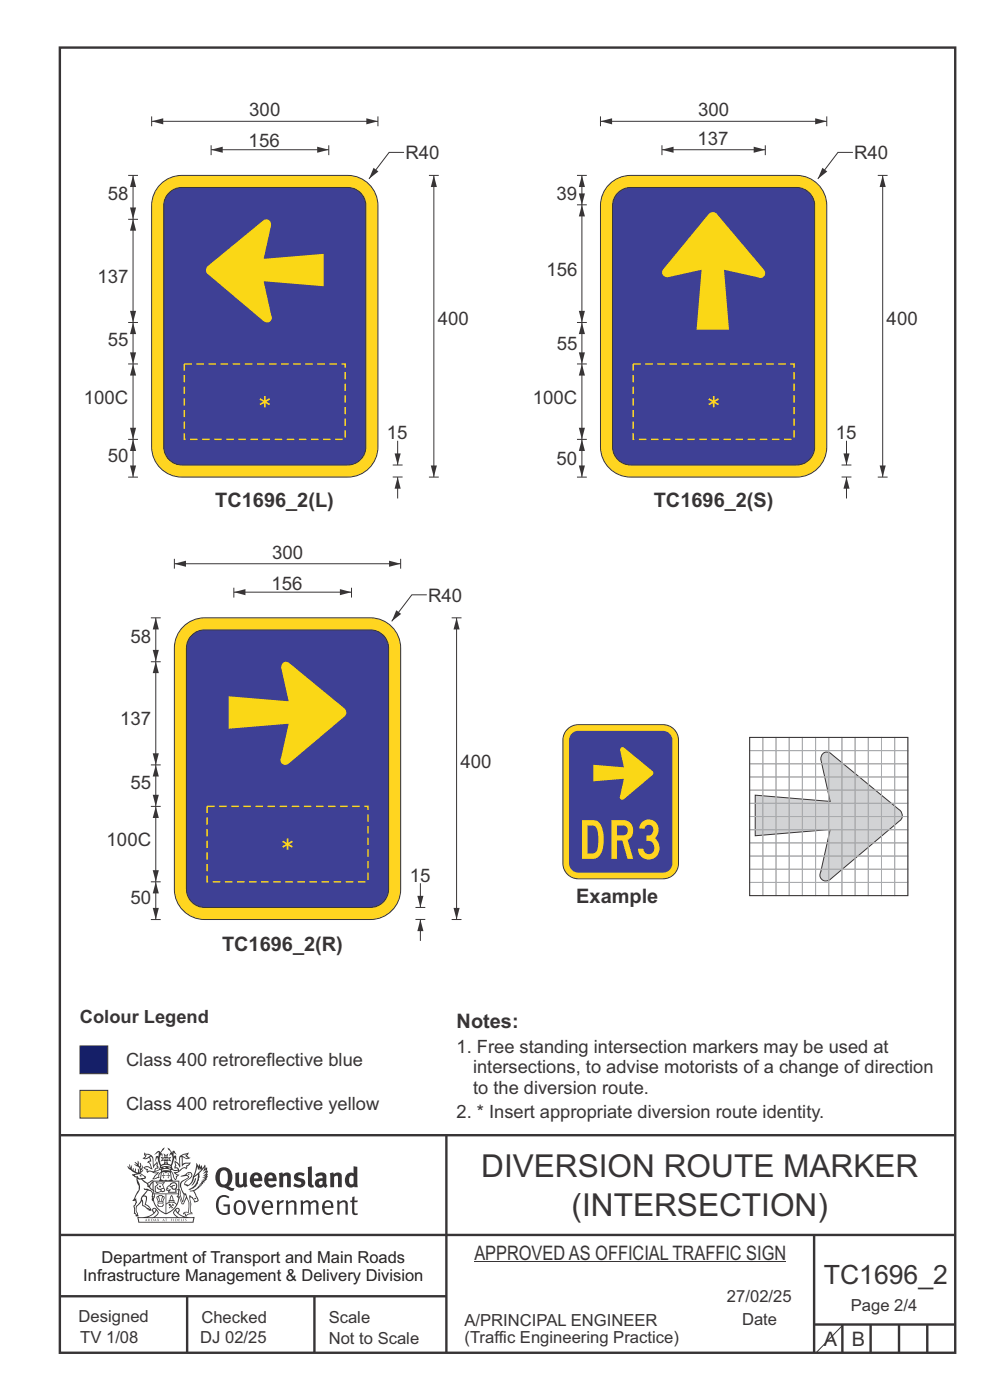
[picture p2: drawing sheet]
<svg xmlns="http://www.w3.org/2000/svg" width="210mm" height="297mm" viewBox="0 0 210 297" stroke-linecap="round" stroke-linejoin="round" font-family="sans-serif">
<path d="M12.7 10.1h189.9v276.9h-189.9z" fill="none" stroke="#373435" stroke-width=".51"/>
<path d="M160.2 168.7l15.9 1.3-2-8.9a1.31 1.31 0 0 1 .7-1.4 1.31 1.31 0 0 1 1.6 .3l14.3 11.7a1.48 1.48 0 0 1 .1 2.5l-14.6 12.3a1.31 1.31 0 0 1-1.8 .2 1.31 1.31 0 0 1-.3-1.8l2-8.9-15.9 1.3z" fill-rule="evenodd" fill="#d2d3d5" stroke="#373435" stroke-width=".21"/>
<g fill="none" stroke="#a9abae" stroke-width=".21">
<path d="M159 156.4h2.8v2.8h-2.8zM159 159.2h2.8v2.8h-2.8zM161.8 156.4h2.8v2.8h-2.8zM161.8 159.2h2.8v2.8h-2.8zM164.6 156.4h2.8v2.8h-2.8zM164.6 159.2h2.8v2.8h-2.8zM167.4 156.4h2.8v2.8h-2.8zM167.4 159.2h2.8v2.8h-2.8zM170.2 156.4h2.8v2.8h-2.8zM170.2 159.2h2.8v2.8h-2.8zM173 156.4h2.8v2.8h-2.8zM173 159.2h2.8v2.8h-2.8z"/>
<path d="M175.8 156.4h2.8v2.8h-2.8zM175.8 159.2h2.8v2.8h-2.8zM178.6 156.4h2.8v2.8h-2.8zM178.6 159.2h2.8v2.8h-2.8zM181.4 156.4h2.8v2.8h-2.8zM181.4 159.2h2.8v2.8h-2.8zM184.2 156.4h2.8v2.8h-2.8zM184.2 159.2h2.8v2.8h-2.8zM187 156.4h2.8v2.8h-2.8zM187 159.2h2.8v2.8h-2.8zM189.8 156.4h2.8v2.8h-2.8zM189.8 159.2h2.8v2.8h-2.8z"/>
<path d="M159 162h2.8v2.8h-2.8zM159 164.8h2.8v2.8h-2.8zM159 167.6h2.8v2.8h-2.8zM159 170.4h2.8v2.8h-2.8zM159 173.2h2.8v2.8h-2.8zM159 176h2.8v2.8h-2.8zM159 178.8h2.8v2.8h-2.8zM161.8 162h2.8v2.8h-2.8zM161.8 164.8h2.8v2.8h-2.8zM161.8 167.6h2.8v2.8h-2.8zM161.8 170.4h2.8v2.8h-2.8zM161.8 173.2h2.8v2.8h-2.8z"/>
<path d="M161.8 176h2.8v2.8h-2.8zM161.8 178.8h2.8v2.8h-2.8zM164.6 162h2.8v2.8h-2.8zM164.6 164.8h2.8v2.8h-2.8zM164.6 167.6h2.8v2.8h-2.8zM164.6 170.4h2.8v2.8h-2.8zM164.6 173.2h2.8v2.8h-2.8zM164.6 176h2.8v2.8h-2.8zM164.6 178.8h2.8v2.8h-2.8zM167.4 162h2.8v2.8h-2.8zM167.4 164.8h2.8v2.8h-2.8zM167.4 167.6h2.8v2.8h-2.8z"/>
<path d="M167.4 170.4h2.8v2.8h-2.8zM167.4 173.2h2.8v2.8h-2.8zM167.4 176h2.8v2.8h-2.8zM167.4 178.8h2.8v2.8h-2.8zM170.2 162h2.8v2.8h-2.8zM170.2 164.8h2.8v2.8h-2.8zM170.2 167.6h2.8v2.8h-2.8zM170.2 170.4h2.8v2.8h-2.8zM170.2 173.2h2.8v2.8h-2.8zM170.2 176h2.8v2.8h-2.8zM170.2 178.8h2.8v2.8h-2.8zM173 162h2.8v2.8h-2.8z"/>
<path d="M173 164.8h2.8v2.8h-2.8zM173 167.6h2.8v2.8h-2.8zM173 170.4h2.8v2.8h-2.8zM173 173.2h2.8v2.8h-2.8zM173 176h2.8v2.8h-2.8zM173 178.8h2.8v2.8h-2.8zM175.8 162h2.8v2.8h-2.8zM175.8 164.8h2.8v2.8h-2.8zM175.8 167.6h2.8v2.8h-2.8zM175.8 170.4h2.8v2.8h-2.8zM175.8 173.2h2.8v2.8h-2.8zM175.8 176h2.8v2.8h-2.8z"/>
<path d="M175.8 178.8h2.8v2.8h-2.8zM178.6 162h2.8v2.8h-2.8zM178.6 164.8h2.8v2.8h-2.8zM178.6 167.6h2.8v2.8h-2.8zM178.6 170.4h2.8v2.8h-2.8zM178.6 173.2h2.8v2.8h-2.8zM178.6 176h2.8v2.8h-2.8zM178.6 178.8h2.8v2.8h-2.8zM181.4 162h2.8v2.8h-2.8zM181.4 164.8h2.8v2.8h-2.8zM181.4 167.6h2.8v2.8h-2.8zM181.4 170.4h2.8v2.8h-2.8z"/>
<path d="M181.4 173.2h2.8v2.8h-2.8zM181.4 176h2.8v2.8h-2.8zM181.4 178.8h2.8v2.8h-2.8zM184.2 162h2.8v2.8h-2.8zM184.2 164.8h2.8v2.8h-2.8zM184.2 167.6h2.8v2.8h-2.8zM184.2 170.4h2.8v2.8h-2.8zM184.2 173.2h2.8v2.8h-2.8zM184.2 176h2.8v2.8h-2.8zM184.2 178.8h2.8v2.8h-2.8zM187 162h2.8v2.8h-2.8zM187 164.8h2.8v2.8h-2.8z"/>
<path d="M187 167.6h2.8v2.8h-2.8zM187 170.4h2.8v2.8h-2.8zM187 173.2h2.8v2.8h-2.8zM187 176h2.8v2.8h-2.8zM187 178.8h2.8v2.8h-2.8zM189.8 162h2.8v2.8h-2.8zM189.8 164.8h2.8v2.8h-2.8zM189.8 167.6h2.8v2.8h-2.8zM189.8 170.4h2.8v2.8h-2.8zM189.8 173.2h2.8v2.8h-2.8zM189.8 176h2.8v2.8h-2.8zM189.8 178.8h2.8v2.8h-2.8z"/>
<path d="M159 181.6h2.8v2.8h-2.8zM159 184.4h2.8v2.8h-2.8zM159 187.2h2.8v2.8h-2.8zM161.8 181.6h2.8v2.8h-2.8zM161.8 184.4h2.8v2.8h-2.8zM161.8 187.2h2.8v2.8h-2.8zM164.6 181.6h2.8v2.8h-2.8zM164.6 184.4h2.8v2.8h-2.8zM164.6 187.2h2.8v2.8h-2.8zM167.4 181.6h2.8v2.8h-2.8zM167.4 184.4h2.8v2.8h-2.8zM167.4 187.2h2.8v2.8h-2.8z"/>
<path d="M170.2 181.6h2.8v2.8h-2.8zM170.2 184.4h2.8v2.8h-2.8zM170.2 187.2h2.8v2.8h-2.8zM173 181.6h2.8v2.8h-2.8zM173 184.4h2.8v2.8h-2.8zM173 187.2h2.8v2.8h-2.8zM175.8 181.6h2.8v2.8h-2.8zM175.8 184.4h2.8v2.8h-2.8zM175.8 187.2h2.8v2.8h-2.8zM178.6 181.6h2.8v2.8h-2.8zM178.6 184.4h2.8v2.8h-2.8zM178.6 187.2h2.8v2.8h-2.8z"/>
<path d="M181.4 181.6h2.8v2.8h-2.8zM181.4 184.4h2.8v2.8h-2.8zM181.4 187.2h2.8v2.8h-2.8zM184.2 181.6h2.8v2.8h-2.8zM184.2 184.4h2.8v2.8h-2.8zM184.2 187.2h2.8v2.8h-2.8zM187 181.6h2.8v2.8h-2.8zM187 184.4h2.8v2.8h-2.8zM187 187.2h2.8v2.8h-2.8zM189.8 181.6h2.8v2.8h-2.8zM189.8 184.4h2.8v2.8h-2.8zM189.8 187.2h2.8v2.8h-2.8z"/>
</g>
<path d="M159 156.4h33.6v33.6h-33.6z" fill="none" stroke="#373435" stroke-width=".21"/>
<path d="M120.4 154.7a3.3 3.3 0 0 1 2.3-1h18a3.3 3.3 0 0 1 3.2 3.3v26.2a3.3 3.3 0 0 1-3.2 3.2h-18a3.3 3.3 0 0 1-3.3-3.2v-26.2a3.3 3.3 0 0 1 1-2.3z" fill-rule="evenodd" fill="#ffd520" stroke="#373435" stroke-width=".21"/>
<path d="M121.3 155.6l.9-.5 .5-.1h18a1.97 1.97 0 0 1 1.9 2v26.2a1.97 1.97 0 0 1-1.9 1.9h-18a1.97 1.97 0 0 1-2-1.9v-26.2l.1-.5z" fill-rule="evenodd" fill="#3e4095"/>
<path d="M125.8 162.2l6.5 .6-.8-3.7a.55 .55 0 0 1 .8-.5l6.1 4.9a.61 .61 0 0 1-.1 1l-5.9 5a.54 .54 0 0 1-.7 .1 .54 .54 0 0 1-.2-.7l.8-3.7-6.5 .6z" fill-rule="evenodd" fill="#fad716"/>
<path d="M12.7 240.8h189.8M94.7 240.8v46.2M12.7 262h190M12.7 275h82M39.7 275v12M66.7 275v12M172.7 262v25M172.7 281h30M178.7 281v6M184.7 281v6M190.7 281v6M196.7 281v6" fill="none" stroke="#373435" stroke-width=".51"/>
<g fill="#373435">
<path d="M47 248.4a2.55 2.55 0 0 0 0 2.7l.3 .2a.81 .81 0 0 0 1-1v-.5a1.04 1.04 0 0 0-1.1-1.5zM46.3 248.1a1.82 1.82 0 0 1 2.1-.2 1.82 1.82 0 0 1 .9 1.8 2.29 2.29 0 0 1-.8 2l.7 .3h.5l-.2 .6a2.87 2.87 0 0 1-2-.7 2.12 2.12 0 0 1-1.7-3.1z" fill-rule="evenodd"/>
<path d="M49.9 248.9l.8-.2v2a.46 .46 0 0 0 .3 .6 .46 .46 0 0 0 .6-.3v-2.1l.7-.2v2.4l.2 .5-.5 .3-.3-.3a1.02 1.02 0 0 1-1.2 .3 1.02 1.02 0 0 1-.6-1.1z" fill-rule="evenodd"/>
<path d="M54 249.5l-.1 .5h.9a.49 .49 0 0 0-.2-.6 .49 .49 0 0 0-.6 .1zM53.4 249.1a1.34 1.34 0 0 1 1.6-.2 1.34 1.34 0 0 1 .6 1.5v.2h-1.7a.77 .77 0 0 0 .5 .8 .77 .77 0 0 0 .9-.4l.3 .5a1.59 1.59 0 0 1-2 .2 1.59 1.59 0 0 1-.5-2.1z" fill-rule="evenodd"/>
<path d="M57 249.5l-.1 .5h1a.49 .49 0 0 0-.2-.6 .49 .49 0 0 0-.7 .1zM56.4 249.1a1.34 1.34 0 0 1 1.6-.2 1.34 1.34 0 0 1 .7 1.5v.2h-1.8a.77 .77 0 0 0 .5 .8 .77 .77 0 0 0 .9-.4l.4 .5a1.59 1.59 0 0 1-2.1 .2 1.59 1.59 0 0 1-.5-2.1z" fill-rule="evenodd"/>
<path d="M59.2 248.9l.7-.2 .1 .4a.95 .95 0 0 1 1-.3 .95 .95 0 0 1 .7 .8v2.3h-.8v-2.3a.46 .46 0 0 0-.8 .1v2.2h-.8z" fill-rule="evenodd"/>
<path d="M62.6 249.1a1.75 1.75 0 0 1 2-.1l-.2 .5-.6-.2a.43 .43 0 0 0-.6 .3l.4 .3a1.04 1.04 0 0 1 1.2 1.1 1.04 1.04 0 0 1-1.4 1l-1.2-.4 .3-.6 1 .4 .4-.4a.88 .88 0 0 0-1-.5l-.4-.2-.1-.4z" fill-rule="evenodd"/>
<path d="M65.3 247.6l.8-.2 .1 3.8 .3 .2 .1 .4a.88 .88 0 0 1-1 0 .88 .88 0 0 1-.3-1z" fill-rule="evenodd"/>
<path d="M67.8 250.6a.43 .43 0 0 0-.1 .7 .43 .43 0 0 0 .7-.1v-.7zM66.8 249.1a1.7 1.7 0 0 1 2.4 .1v1.9l.3 .4-.4 .5-.5-.4a1.03 1.03 0 0 1-1.7-.1 1.03 1.03 0 0 1 .8-1.5h.7v-.4a.8 .8 0 0 0-1.2 .1z" fill-rule="evenodd"/>
<path d="M70 248.9l.7-.2 .1 .4a.95 .95 0 0 1 1-.3 .95 .95 0 0 1 .7 .8v2.3h-.8v-2.3a.46 .46 0 0 0-.8 .1v2.2h-.8z" fill-rule="evenodd"/>
<path d="M74.3 249.5a1.48 1.48 0 0 0 0 1.7h.5l.2-.1v-1.5l-.3-.2zM75 247.4l.8 .1 .1 4.4h-.7l-.1-.2a1.26 1.26 0 0 1-1.4 0 1.26 1.26 0 0 1-.5-1.3 1.29 1.29 0 0 1 .4-1.4 1.29 1.29 0 0 1 1.4-.1z" fill-rule="evenodd"/>
<path d="M46.4 253.9a1.72 1.72 0 0 1 2.3 0l-.3 .3a1.24 1.24 0 0 0-1.4-.2 1.24 1.24 0 0 0-.6 1.4 1.49 1.49 0 0 0 1.2 1.9l.7-.1v-1.3h-.8l-.1-.4h1.3v1.9a1.93 1.93 0 0 1-2.2 0 1.93 1.93 0 0 1-.7-2.2l.2-.8z" fill-rule="evenodd"/>
<path d="M50.4 255.1a1.65 1.65 0 0 0 .2 2.2 .99 .99 0 0 0 1-1.4 .78 .78 0 0 0-.4-.8 .78 .78 0 0 0-.8 0zM50 254.9a1.33 1.33 0 0 1 1.6-.1 1.33 1.33 0 0 1 .5 1.4 1.31 1.31 0 0 1-1.3 1.6 1.31 1.31 0 0 1-1.2-1.6v-.6z" fill-rule="evenodd"/>
<path d="M52.5 254.7l.4-.1 .9 2.6 .8-2.5h.5l-1.1 3h-.5z" fill-rule="evenodd"/>
<path d="M56.3 255.2l-.2 .7h1.3a.7 .7 0 0 0-.3-.8 .7 .7 0 0 0-.8 .1zM55.9 255a1.22 1.22 0 0 1 1.5-.2 1.22 1.22 0 0 1 .5 1.5h-1.8a.93 .93 0 0 0 .5 1 .93 .93 0 0 0 1.1-.2l.2 .3a1.43 1.43 0 0 1-1.8 .1 1.43 1.43 0 0 1-.6-1.7z" fill-rule="evenodd"/>
<path d="M58.7 254.7l.4-.1 .1 .5 .4-.4 .6-.1-.2 .5a.66 .66 0 0 0-.8 .7v1.9h-.4z" fill-rule="evenodd"/>
<path d="M60.6 254.7l.4-.1 .1 .5a.94 .94 0 0 1 1-.5 .94 .94 0 0 1 .8 .8v2.3h-.5l-.1-2.5a.81 .81 0 0 0-1.2 .3v2.2h-.4z" fill-rule="evenodd"/>
<path d="M63.7 254.7l.5-.1 .1 .5 .4-.3a.78 .78 0 0 1 1.1 .3 .9 .9 0 0 1 1-.5 .9 .9 0 0 1 .8 .8v2.3h-.5l-.1-2.5a.67 .67 0 0 0-1.1 .3v2.2h-.5v-2.4l-.4-.3-.7 .4v2.3h-.5z" fill-rule="evenodd"/>
<path d="M69 255.2l-.1 .7h1.3a.7 .7 0 0 0-.3-.8 .7 .7 0 0 0-.9 .1zM68.7 255a1.22 1.22 0 0 1 1.5-.2 1.22 1.22 0 0 1 .5 1.5h-1.8a.93 .93 0 0 0 .4 1 .93 .93 0 0 0 1.2-.2l.1 .3a1.44 1.44 0 0 1-1.7 .1 1.44 1.44 0 0 1-.6-1.7z" fill-rule="evenodd"/>
<path d="M71.4 254.7l.5-.1 .1 .5a.94 .94 0 0 1 1-.5 .94 .94 0 0 1 .8 .8v2.3h-.5l-.1-2.5a.81 .81 0 0 0-1.2 .3v2.2h-.4z" fill-rule="evenodd"/>
<path d="M74.7 253.9l.5-.1v.9h.7l-.1 .3h-.6v2.2l.1 .2h.5l.1 .3a.75 .75 0 0 1-1.2-.6v-2.1h-.4v-.3h.4z" fill-rule="evenodd"/>
<path d="M30.8 244.9l1.1 .3-.9 .5h-.4l.6-.5zM31.8 245.4h.2a2.44 2.44 0 0 1 .4 1.9l.1 .5 .7-1-.1 .6 .3 .3a.57 .57 0 0 0-.6 .7l-1-.1-.5 .2 .2-.5-.8-.3 .7-.1 .9 .5 .1-.1-.6-1.3-.2-.2h.5zM30.7 244.4l-.1 .5 .2 .4-.6 .4a1.04 1.04 0 0 0 1.4-.1l.2 .6-.3 .1-.2 .4a.94 .94 0 0 1 .8 1.1l-.2-.1a1.16 1.16 0 0 0-1.5-.1l.3 .4 .4 .2 .1 .5 .2 .1 .1-.2a.94 .94 0 0 1 1.1 .2l.8 .1-1.2 1.2a1.13 1.13 0 0 0 1.2-.2l.4-.1-.1-.4 .5-.8a.83 .83 0 0 0-.6 1.1l-.3-.1-.7 .4 1.1-1.4-.5 .1-.5-.1 1.3-.5-.1-.1-.9 .4v-.3l.2-.2 .3 .1 .1-.3-.2-.4v-.6l-.1-.4-.7 1v-.7a1.42 1.42 0 0 0-1.6-1.8z" fill-rule="evenodd"/>
<path d="M38.5 245.2l.5-.2 .7-.1-.6 .3 .8 .5h-.3zM38.3 245.5l.2-.1 .1 2a1.69 1.69 0 0 1 1.6-.6l-.8 .5 .1 .5a1.1 1.1 0 0 0-1.5 .6l-.1-.5-.2-.2h-.5l.3-.4-.3-.7a1.42 1.42 0 0 1 .8 1.1l.2-.1zM37.1 246.2l.1 1-.2 .3 .1 .4h.5l.1 .2a.96 .96 0 0 1-1.1-.1l-.1 .1a1.06 1.06 0 0 0 1.3 .2v.1a.72 .72 0 0 1-1 .2l.3 .5 .6 .2-.4 .2-.1 .6-.2-.3-.4-1.1-.4-.4 .4 .9a1.54 1.54 0 0 0 .7 1.2l.2-.3a.58 .58 0 0 1 .4-.8l.2-.1h-.3l-.5-.3 .9-.5a.93 .93 0 0 1 1.2-.5v.2l.2-.2 .1-.5a.99 .99 0 0 0 .7-.8l-1.3 .1-.3 .2-.1-1.4 .9 .4 .9-.3h-.4l-.5-.4 .4-.7-.6 .2a1.46 1.46 0 0 0-1.4 2.1v.4l-.2-.4z" fill-rule="evenodd"/>
<path d="M35.6 248.9l.2 .1-.1 .3 .4 .1h-.4v.6l-.1-.6h-.3l.3-.1z" fill-rule="evenodd"/>
<path d="M34.6 248.9l.2 .1v.3l.3 .1h-.3l-.1 .6v-.6h-.4l.4-.1z" fill-rule="evenodd"/>
<path d="M34.3 248.8a.57 .57 0 0 1 .9 .2 .57 .57 0 0 1 .9-.2l.2 1.4h-.2a.57 .57 0 0 1-.9 0 .69 .69 0 0 1-1.1 0zM34.2 248.1l-.3 2.1-.2 .4h3l-.2-.4-.3-2.1h-.2v.2l-.8-.1-.8 .1v-.2z" fill-rule="evenodd"/>
<path d="M34.2 252.4a.3 .3 0 0 0 .6 0 .3 .3 0 0 0-.6 0zM33.3 250.9l.3 .3-.3 .4a.79 .79 0 0 0 0 1.3l.8-.2-.1-.3a.55 .55 0 0 1-.7-.6l.1-.1 .2 .3 .3 .2 .8-.2-.4-.7 .4-.4-.7 .2zM33 250.7l1.1 .2 .9-.2-.4 .6 .4 1.2a.56 .56 0 0 1-.8 .3l-.2 .1a.73 .73 0 0 1-.9 .1 .73 .73 0 0 1-.3-1v-.4l.6-.4z" fill-rule="evenodd"/>
<path d="M35.6 251.8l.7-.4a.58 .58 0 0 1 1-.1 .58 .58 0 0 1-.4 .9l-.3-.3a.43 .43 0 0 1 .6-.4 .57 .57 0 0 0-.8 .2l-.2-.1-.3 .1 .4 .2a.55 .55 0 0 0 .9 .4v.5h-1.3l.3-.4-.1-.1-.6 .1 .2-.3-.2-.1zM35.4 251.8l-.1 .2a.39 .39 0 0 0 .2 .6h.3l-.2 .4h1.9l-.1-.8a.86 .86 0 0 0-.1-1.3 .86 .86 0 0 0-1.3 .4z" fill-rule="evenodd"/>
<path d="M36 254.8h.8v.2h-.8zM36.4 253.8l.2 .8h-.4zM36.4 253.5l-.3 .5-.1 .6h-.2v.4l-.7 .4 .2 .1a1.48 1.48 0 0 1 2.1 .2l.2-.1-.6-.5v-.5h-.2l-.1-.6z" fill-rule="evenodd"/>
<path d="M35.8 255.4l.4 .1 .1 .3 .3-.2-.2-.2a.38 .38 0 0 1 .5 .5l-.2-.2-.3 .2 .3 .2-.3 .3-.1-.4-.4 .4-.1-.2 .4-.3-.1-.1-.2 .1z" fill-rule="evenodd"/>
<path d="M34.5 254h.2v.2l-.2 .6h-.2zM33.6 255.3h.9v.2a.55 .55 0 0 1-.8 .4v-.2l-.2-.1zM33.4 254h.2l.2 .8h-.2zM33.6 255l.8-.1 .1 .2h-.8zM33.8 253.7h.5l-.2 1.1h-.1zM33.3 253.8l-.1 .3 .3 1.1a.48 .48 0 0 0-.1 .6 .48 .48 0 0 0 .5 .2h.5a.49 .49 0 0 0 .2-.8l.3-1.1-.1-.3a1.42 1.42 0 0 0-1.5 0z" fill-rule="evenodd"/>
<path d="M33.7 251.5l.4 .1 .1 .3h-.3z" fill-rule="evenodd"/>
<path d="M41.3 250.1l.3-.2-.2 .8-.6 .8h-.2l.5-.7z" fill-rule="evenodd"/>
<path d="M39.7 249l.3-.2 .5 .2a.88 .88 0 0 1-.6 1.1 1.22 1.22 0 0 0-.8 1.3l.5 .2a.72 .72 0 0 0 .9-.4l.5-.8 .2-.6 .8-.6v.2a2.85 2.85 0 0 1-2 2.9l.1 .1a2.13 2.13 0 0 0 1.9-1.5v-.3a2.01 2.01 0 0 0 .3-1.7l1.1-1.3-.4 1 .7-.5-.7 1 .8-.4-.8 .8 .7-.2-.9 .6 .8-.1-.8 .4h.7l-.8 .3 .3 .2h-.4l.2 .3h-.4l.2 .3h-.4l.1 .2h-.1a2.16 2.16 0 0 1-2 1.1l.1 .2 .4-.1a.76 .76 0 0 1 .7 .8l.5 1.2-.6 .2a1.45 1.45 0 0 0-1.1-1.3l.2 1.8-.1 1.8 .4 .3a1.07 1.07 0 0 0-1.2 .4v-.3l-.5-.2a.87 .87 0 0 1 1.1-.1v-.7a4.4 4.4 0 0 0-.6-3.1l-.1-.3h-.2a2.16 2.16 0 0 1-.7-2.2l.3-.4 1.2-.7a.55 .55 0 0 0-.4-.8zM37.8 252.4a.76 .76 0 0 1 .3 1.1l.6 1.6 .4-1.7 .2 .1a.61 .61 0 0 1-.1 .9l-.3 .8-.2 .1-.7-1.6-.3 .1a1.18 1.18 0 0 0 .1-1.4zM41.8 247.5l.2 .7 .3-.5v.6l.4-.5a1.9 1.9 0 0 1-1.2 1.4l-.3 .3zM38.2 249.6l1.4-.2 .2 .2v.3l-.5 .2a1.26 1.26 0 0 0-.9 1.9l.2 .7a1.84 1.84 0 0 1 .1 2.1l-.4-1.4a.96 .96 0 0 0-.4-1.2l-.4 .2a.78 .78 0 0 1 0 1.3l.1 .3h.4l.4 1.1a.38 .38 0 0 0 .2 .4 .38 .38 0 0 0 .4-.1l.6-1.2a2.94 2.94 0 0 1 .4 2.5l-.1 .4h-.8l-.3 .4v.2l.4-.1 .1 .4 .2 .1a1.02 1.02 0 0 1 1.3-.5v-.4l-.3-.1 .1-1.8-.3-1.3h.1a1.14 1.14 0 0 1 .8 1 .63 .63 0 0 0 .8-.2 .63 .63 0 0 0-.2-.9l-.6-1.2 .9-.6 .2-.4h.3l-.1-.2h.4l-.1-.3h.3l-.1-.3 .5-.1-.2-.2 .6-.4v-.2h-.2l.4-.5h-.3l.3-.5-.4 .1 .4-.5v-.3l-.3 .2 .2-.7-.1-.2-.4 .3v-.8l-.6 .8-.2-.8-.2 .5-.3-.7-.1 .6-.5-.8-.1 1.4-.6 1.8a1.81 1.81 0 0 1-1 1.5l-.6-.2a1.75 1.75 0 0 1 1.1-1.2 .75 .75 0 0 0 .1-1.3 .75 .75 0 0 0-1.2 .4z" fill-rule="evenodd"/>
<path d="M41.2 254.1h.3l.2 .2-.4 .1z" fill-rule="evenodd"/>
<path d="M29.4 258.4h11.6l-.1 .8h-11.4zM31.3 258.2l.5-.1a2.48 2.48 0 0 0 1.4-1.3l.3 .5-.5 .6-.5 .3zM32.5 256.6l.3-.2 .2 .1-.3 .7zM37.2 256.8a2.65 2.65 0 0 0 1.8 1.4h-1.1l-.5-.3-.5-.6zM37.4 256.5l.2-.1 .3 .2-.3 .6zM29.2 258.2l.1 1.2h11.8l.2-1.1-.2-.1a4.1 4.1 0 0 1-3.3-.9l.3-.4-.1-.6a1.06 1.06 0 0 0-1.3 1l.2 .4 .6 .5h-4.7l.3-.1a.84 .84 0 0 0 .6-.8 .84 .84 0 0 0-.5-.8l-.3-.2h-.5l-.1 .6 .3 .4a4.2 4.2 0 0 1-3.4 .9z" fill-rule="evenodd"/>
<path d="M31 258.7l.1 .2h-.2zM31 258.5l-.3 .6 .4-.2 .2 .2z" fill-rule="evenodd"/>
<path d="M31.3 258.6h.3v.4a.25 .25 0 0 0 .2-.1 .25 .25 0 0 0-.1-.3h.1a.29 .29 0 0 1 0 .4 .29 .29 0 0 1-.4 0 .29 .29 0 0 1 0-.4z" fill-rule="evenodd"/>
<path d="M32.2 258.6a.22 .22 0 0 1 .3 .2 .22 .22 0 0 1-.3 .2zM32 258.6l.1 .4a.33 .33 0 0 0 .4 0 .33 .33 0 0 0 0-.4 .33 .33 0 0 0-.5 0z" fill-rule="evenodd"/>
<path d="M32.9 258.7l.1 .2h-.2zM32.9 258.5l-.2 .6 .3-.2 .2 .2z" fill-rule="evenodd"/>
<path d="M33.3 258.6h.2l.1 .1 .2-.1-.2 .2 .2 .3-.3-.3-.1 .3h-.1l.2-.3z" fill-rule="evenodd"/>
<path d="M34.7 258.7l.1 .2h-.2zM34.7 258.5l-.3 .6 .4-.2 .2 .2z" fill-rule="evenodd"/>
<path d="M35 258.5h.5l-.2 .1v.5h-.2l.1-.5z" fill-rule="evenodd"/>
<path d="M36.2 258.6l.3-.1-.1 .1v.2h.1h-.1v.3h-.2z" fill-rule="evenodd"/>
<path d="M36.7 258.6h.2v.5h-.2z" fill-rule="evenodd"/>
<path d="M37.3 258.6a.22 .22 0 0 1 .3 .2 .22 .22 0 0 1-.3 .2zM37.1 258.6v.4a.33 .33 0 0 0 .5 0 .33 .33 0 0 0 0-.4 .33 .33 0 0 0-.5 0z" fill-rule="evenodd"/>
<path d="M37.8 258.6l.4-.1-.2 .1v.2h.1h-.1v.2l.2 .1h-.4z" fill-rule="evenodd"/>
<path d="M38.4 258.6h.2l-.1 .4 .2 .1h-.3z" fill-rule="evenodd"/>
<path d="M38.9 258.6h.2v.5h-.2z" fill-rule="evenodd"/>
<path d="M39.3 258.6h.2h-.1l.2 .3-.2 .2-.1-.1v-.1l.2 .1z" fill-rule="evenodd"/>
<path d="M34.2 247.4a1.51 1.51 0 0 1 2 .2 2.67 2.67 0 0 0-2.1 0zM35.7 247.6l.4 .1 .1 .3-.4-.1zM34.6 247.6h.5l.1 .2h-.4zM34 247.8l.3 .2h-.3zM34.9 246.9l.3-.2 .3 .2zM34.9 245.6l.2 .1v.3h-.2zM35 245.1l.2 .2 .2-.2-.1 .3h-.2zM35.1 246.3h.2l.1 .4-.2-.2-.2 .2zM35.3 245.7l.2-.1v.4h-.2zM34.4 245.7h.3l.1 .3-.4 .1 .2-.2zM35.7 245.7h.3l-.2 .2 .2 .2-.4-.1zM32.7 244.9l1-.5-.1 1-.2-.2-.3 .2-.3 1.1 .5-1 .3 .9a1.84 1.84 0 0 1 .2 1.7l.4 .1a2.48 2.48 0 0 1 2.2 0l.2-.2-.2-.7 .7-1.8 .4 .7-.2-1-.2-.1-.2 .3v-.9l.6 .4-.6-.8-.3 .1-.1 .4-.5-.9-.5-.3 .2 .5 .6 .5-.5 .8 .4-.4a2.06 2.06 0 0 1 0 2.3l-.5-.2-.2-.6 .1-.1 .8 .2-.4-.5 .4-.5-.7 .2-.2-.2 .2-.7-.5 .4-.5-.4 .2 .7-.2 .2-.7-.2 .4 .5-.4 .5 .8-.2 .1 .1-.2 .6-.5 .2a2.02 2.02 0 0 1 0-2.2l.3 .5-.1-.7-.3-.1 .8-1.2-.4 .3-.5 .8-.2-.3a.8 .8 0 0 0-.8 .5z" fill-rule="evenodd"/>
<path d="M29.2 250.1l.3 .1a.61 .61 0 0 1 .8 .4l.3 .2a.8 .8 0 0 1 .6 1l.4 .1 .5 .5a1 1 0 0 1 .5 1.1l-.1 .7v-.5h-.1a.96 .96 0 0 0-.8-1.3l-.2-.2h-.7l-.1-.1-.1 .1 .1 .3h.6l-1.2 1.3-.2 1-.4 .6a1.33 1.33 0 0 0-.5 1.8l.2 .5a1.26 1.26 0 0 1-.5-1.5l-.1-.3a1.56 1.56 0 0 0 .4-1.7l-.3 .2 .2-.5a3.2 3.2 0 0 0 .7-3zM30.4 253.9h.4a2.06 2.06 0 0 1-.1 1.6l.7 .5 .4 .4-.6-.1-.8-.6-.1-.9a.51 .51 0 0 1 .1-.9zM28.6 249.3a1.52 1.52 0 0 1 2.1 .5l-1.1 .2-.2-.1-.1-.4h-.5zM27.5 247v.8l-.3-.4h-.1a3.1 3.1 0 0 0 1.9 1.6l-1 .1 .5 .6 .5 .1 .1 1.1a1.84 1.84 0 0 1-.3 2.5l-.4 .9-.3 .4 .2 .1 .4-.1 .1 .4-.2 .5-.3 .2 .1 1.7h.2l.3 .5 .1 .1 .4-.1-.1-.5a1.3 1.3 0 0 1-.1-1.7l.9-1 .1 1.1 .6 .2 .5 .5 .1-.1 .2 .3h.5a1.85 1.85 0 0 0-1.2-1.4l.1-.3a1.39 1.39 0 0 0 0-1.4l-.5-.1 .5-.5a.66 .66 0 0 1 .9-.4 .66 .66 0 0 1 .3 .9l-.1 .4 .2-.1v.2l-.1 .3 .2 .5 .1-.3a2.24 2.24 0 0 0 .1-2.2 .73 .73 0 0 1-.7-.7 .73 .73 0 0 1 .6-.7v-.2a.94 .94 0 0 0-.9 .8 .48 .48 0 0 1-.1-.6 .48 .48 0 0 1 .5-.2l.5-.3a.51 .51 0 0 0-.8 .2l-.5 .2-1-.8h.6l.2-.5-1.2-.7 .5-.5v-.3l-.5 .4 .1-.2a.69 .69 0 0 0 .2-1v.4l-.2 .3v-1.1l-.3-.2 .1 .6-.1 .2-.4-1.3v.7l-.6-.4 .5 .7-.6-.2 .3 .3a1 1 0 0 1 .7 1.4l-.2-.8v.9l-.5-.2v-.8l-.2 .7-.2-.1-.1-.6-.2 .4-.2-.2 .1-.7-.2 .5z" fill-rule="evenodd"/>
<path d="M29.6 249.4l.2-.1 .3 .2z" fill-rule="evenodd"/>
<path d="M32.4 250.5h5.6v2l-.2-.1v-1.7h-5.2v2.5h5.2v-.8l.1 .2-.1 1.1v-.3h-2.5v4a4.1 4.1 0 0 0 2.6-3.6l.1-.1a4 4 0 0 1-2.8 3.9 4.2 4.2 0 0 1-2.8-4.7l.1 1.2 .1-.1a3.8 3.8 0 0 0 2.5 3.4v-4h-2.5l-.2-.9z" fill-rule="evenodd"/>
<circle cx="40" cy="249.1" r=".17"/>
</g>
<path d="M100.6 267.7h66.2M178.7 281.2l-5.6 5.8" fill="none" stroke="#373435" stroke-width=".21"/>
<path d="M34.4 38.8a6.4 6.4 0 0 1 4.2-1.6h35.2a6.4 6.4 0 0 1 6.4 6.4v51.2a6.4 6.4 0 0 1-6.4 6.4h-35.2a6.4 6.4 0 0 1-6.4-6.4v-51.2a6.4 6.4 0 0 1 2.2-4.8z" fill-rule="evenodd" fill="#ffd520" stroke="#373435" stroke-width=".21"/>
<path d="M35.9 40.9a3.8 3.8 0 0 1 2.7-1.1h35.2a3.9 3.9 0 0 1 3.8 3.8v51.2a3.9 3.9 0 0 1-3.8 3.9h-35.2a3.9 3.9 0 0 1-3.9-3.9v-51.2a3.8 3.8 0 0 1 1.2-2.7z" fill-rule="evenodd" fill="#3e4095" stroke="#373435" stroke-width=".21"/>
<path d="M32.2 25.7h48" fill="none" stroke="#373435" stroke-width=".21"/>
<g fill="#373435">
<path d="M32.2 25.7l2.4-.6v1.3z"/>
<path d="M77.7 25.1l2.5 .6-2.5 .7z"/>
</g>
<path d="M83.3 98.7h2.1M84.4 93.5v5.2" fill="none" stroke="#373435" stroke-width=".21"/>
<path d="M83.7 96.2h1.3l-.6 2.5z" fill="#373435"/>
<path d="M85.7 32.3h-3.2l-4.2 5.7" fill="none" stroke="#373435" stroke-width=".21"/>
<path d="M79.2 35.6l1.1 .8-2 1.6z" fill="#373435"/>
<path d="M84.4 101.2v4.5" fill="none" stroke="#373435" stroke-width=".21"/>
<path d="M84.4 101.2l.6 2.5h-1.3z" fill="#373435"/>
<path d="M44 56.5l11.7-9.6a1.05 1.05 0 0 1 1.2-.3 1.05 1.05 0 0 1 .6 1.2l-1.6 7.1 12.7-1.1v6.9l-12.7-1 1.6 7.1a1.05 1.05 0 0 1-.3 1.4 1.05 1.05 0 0 1-1.4-.1l-11.6-9.9a1.14 1.14 0 0 1-.2-1.7z" fill-rule="evenodd" fill="#fad716"/>
<path d="M44.8 30.8v2.1M44.8 31.8h24.9M69.7 30.8v2.1" fill="none" stroke="#373435" stroke-width=".21"/>
<g fill="#373435">
<path d="M44.8 31.8l2.4-.7v1.3z"/>
<path d="M67.3 31.1l2.4 .7-2.4 .6z"/>
</g>
<path d="M32.2 24.7v2.1M80.2 24.7v2.1M28.2 93.2v8M27.2 101.2h2.1M83.3 101.2h2.1" fill="none" stroke="#373435" stroke-width=".21"/>
<g fill="#373435">
<path d="M28.2 93.2l.7 2.5h-1.3z"/>
<path d="M27.6 98.7h1.3l-.7 2.5z"/>
</g>
<path d="M28.2 77.2v16M27.2 93.2h2.1" fill="none" stroke="#373435" stroke-width=".21"/>
<g fill="#373435">
<path d="M28.2 77.2l.7 2.5h-1.3z"/>
<path d="M27.6 90.7h1.3l-.7 2.5z"/>
</g>
<path d="M27.2 77.2h2.1M28.2 68.4v8.8" fill="none" stroke="#373435" stroke-width=".21"/>
<g fill="#373435">
<path d="M28.2 68.4l.7 2.5h-1.3z"/>
<path d="M27.6 74.8h1.3l-.7 2.4z"/>
</g>
<path d="M27.2 37.2h2.1M27.2 46.5h2.1M28.2 46.5v21.9M27.2 68.4h2.1" fill="none" stroke="#373435" stroke-width=".21"/>
<g fill="#373435">
<path d="M27.6 65.9h1.3l-.7 2.5z"/>
<path d="M28.2 46.5l.7 2.4h-1.3z"/>
</g>
<path d="M28.2 37.2v9.3" fill="none" stroke="#373435" stroke-width=".21"/>
<g fill="#373435">
<path d="M28.2 37.2l.7 2.5h-1.3z"/>
<path d="M27.6 44h1.3l-.7 2.5z"/>
</g>
<path d="M91 37.2h2.1M92 37.2v64" fill="none" stroke="#373435" stroke-width=".21"/>
<g fill="#373435">
<path d="M92 37.2l.7 2.5h-1.3z"/>
<path d="M91.4 98.7h1.3l-.7 2.5z"/>
</g>
<path d="M91 101.2h2.1" fill="none" stroke="#373435" stroke-width=".21"/>
<path d="M129.6 38.8a6.4 6.4 0 0 1 4.2-1.6h35.2a6.4 6.4 0 0 1 6.4 6.4v51.2a6.4 6.4 0 0 1-6.4 6.4h-35.2a6.4 6.4 0 0 1-6.4-6.4v-51.2a6.4 6.4 0 0 1 2.2-4.8z" fill-rule="evenodd" fill="#ffd520" stroke="#373435" stroke-width=".21"/>
<path d="M131.1 40.9a3.8 3.8 0 0 1 2.7-1.1h35.2a3.9 3.9 0 0 1 3.8 3.8v51.2a3.9 3.9 0 0 1-3.8 3.9h-35.2a3.9 3.9 0 0 1-3.9-3.9v-51.2a3.8 3.8 0 0 1 1.2-2.7z" fill-rule="evenodd" fill="#3e4095" stroke="#373435" stroke-width=".21"/>
<path d="M186.2 37.2h2.1M187.2 37.2v64" fill="none" stroke="#373435" stroke-width=".21"/>
<g fill="#373435">
<path d="M187.2 37.2l.7 2.5h-1.3z"/>
<path d="M186.6 98.7h1.3l-.7 2.5z"/>
</g>
<path d="M127.4 25.7h48" fill="none" stroke="#373435" stroke-width=".21"/>
<g fill="#373435">
<path d="M127.4 25.7l2.4-.6v1.3z"/>
<path d="M172.9 25.1l2.5 .6-2.5 .7z"/>
</g>
<path d="M178.5 98.7h2.1M179.6 93.5v5.2" fill="none" stroke="#373435" stroke-width=".21"/>
<path d="M178.9 96.2h1.3l-.6 2.5z" fill="#373435"/>
<path d="M180.9 32.3h-3.2l-4.2 5.7" fill="none" stroke="#373435" stroke-width=".21"/>
<path d="M174.5 35.6l1 .8-2 1.6z" fill="#373435"/>
<path d="M179.6 101.2v4.5" fill="none" stroke="#373435" stroke-width=".21"/>
<path d="M179.6 101.2l.6 2.5h-1.3z" fill="#373435"/>
<path d="M150.4 45.3a1.17 1.17 0 0 1 1.7 .2l9.9 11.6a1.05 1.05 0 0 1 .1 1.4 1.05 1.05 0 0 1-1.4 .3l-7.1-1.6 1 12.7h-6.8l1-12.7-7.1 1.6a1.05 1.05 0 0 1-1.2-.6 1.05 1.05 0 0 1 .3-1.2z" fill-rule="evenodd" fill="#fad716"/>
<path d="M140.4 31.8h21.9M140.4 30.8v2.1M162.3 30.8v2.1" fill="none" stroke="#373435" stroke-width=".21"/>
<g fill="#373435">
<path d="M140.4 31.8l2.5-.7v1.3z"/>
<path d="M159.9 31.1l2.4 .7-2.4 .6z"/>
</g>
<path d="M127.4 24.7v2.1M175.4 24.7v2.1M123.4 93.2v8M122.4 101.2h2.1M178.5 101.2h2.1M186.2 101.2h2.1" fill="none" stroke="#373435" stroke-width=".21"/>
<g fill="#373435">
<path d="M123.4 93.2l.7 2.5h-1.3z"/>
<path d="M122.8 98.7h1.3l-.7 2.5z"/>
</g>
<path d="M123.4 77.2v16M122.4 93.2h2.1" fill="none" stroke="#373435" stroke-width=".21"/>
<g fill="#373435">
<path d="M123.4 77.2l.7 2.5h-1.3z"/>
<path d="M122.8 90.7h1.3l-.7 2.5z"/>
</g>
<path d="M122.4 77.2h2.1M123.4 68.4v8.8" fill="none" stroke="#373435" stroke-width=".21"/>
<g fill="#373435">
<path d="M123.4 68.4l.7 2.5h-1.3z"/>
<path d="M122.8 74.8h1.3l-.7 2.4z"/>
</g>
<path d="M122.4 37.2h2.1M122.4 43.5h2.1M123.4 43.5v24.9M122.4 68.4h2.1" fill="none" stroke="#373435" stroke-width=".21"/>
<g fill="#373435">
<path d="M122.8 65.9h1.3l-.7 2.5z"/>
<path d="M123.4 43.5l.7 2.4h-1.3z"/>
</g>
<path d="M123.4 37.2v6.3" fill="none" stroke="#373435" stroke-width=".21"/>
<g fill="#373435">
<path d="M123.4 37.2l.7 2.5h-1.3z"/>
<path d="M122.8 41h1.3l-.7 2.5z"/>
</g>
<path d="M38.6 133.3a6.4 6.4 0 0 1 4.8-2.2h35.2a6.4 6.4 0 0 1 6.4 6.4v51.2a6.4 6.4 0 0 1-6.4 6.4h-35.2a6.4 6.4 0 0 1-6.4-6.4v-51.2a6.4 6.4 0 0 1 1.6-4.2z" fill-rule="evenodd" fill="#ffd520" stroke="#373435" stroke-width=".21"/>
<path d="M40.7 134.8a3.8 3.8 0 0 1 2.7-1.2h35.2a3.9 3.9 0 0 1 3.8 3.9v51.2a3.9 3.9 0 0 1-3.8 3.8h-35.2a3.9 3.9 0 0 1-3.9-3.8v-51.2a3.8 3.8 0 0 1 1.2-2.7z" fill-rule="evenodd" fill="#3e4095" stroke="#373435" stroke-width=".21"/>
<path d="M37 119.6h48" fill="none" stroke="#373435" stroke-width=".21"/>
<g fill="#373435">
<path d="M37 119.6l2.5-.7v1.3z"/>
<path d="M82.5 118.9l2.5 .7-2.5 .6z"/>
</g>
<path d="M88.1 192.5h2.1M89.2 187.4v5.1" fill="none" stroke="#373435" stroke-width=".21"/>
<path d="M88.5 190h1.3l-.6 2.5z" fill="#373435"/>
<path d="M90.5 126.2h-3.1l-4.3 5.6" fill="none" stroke="#373435" stroke-width=".21"/>
<path d="M84.1 129.5l1 .7-2 1.6z" fill="#373435"/>
<path d="M89.2 195.1v4.5" fill="none" stroke="#373435" stroke-width=".21"/>
<path d="M89.2 195.1l.6 2.4h-1.3z" fill="#373435"/>
<path d="M48.5 147.7l12.7 1.1-1.6-7.2a1.05 1.05 0 0 1 .6-1.1 1.05 1.05 0 0 1 1.3 .2l11.4 9.4a1.18 1.18 0 0 1 .1 2l-11.7 9.8a1.05 1.05 0 0 1-1.4 .2 1.05 1.05 0 0 1-.3-1.4l1.6-7.2-12.7 1.1z" fill-rule="evenodd" fill="#fad716"/>
<path d="M49.6 124.7v2.1M49.6 125.6h25M74.6 124.7v2.1" fill="none" stroke="#373435" stroke-width=".21"/>
<g fill="#373435">
<path d="M49.6 125.6l2.5-.6v1.3z"/>
<path d="M72.1 125l2.5 .6-2.5 .7z"/>
</g>
<path d="M37 118.6v2M85 118.6v2M32 195.1h2.1M33 187.1v8M88.1 195.1h2.1" fill="none" stroke="#373435" stroke-width=".21"/>
<g fill="#373435">
<path d="M33 187.1l.7 2.4h-1.3z"/>
<path d="M32.4 192.6h1.3l-.7 2.5z"/>
</g>
<path d="M33 171.1v16M32 187.1h2.1" fill="none" stroke="#373435" stroke-width=".21"/>
<g fill="#373435">
<path d="M33 171.1l.7 2.4h-1.3z"/>
<path d="M32.4 184.6h1.3l-.7 2.5z"/>
</g>
<path d="M32 171.1h2.1M33 162.3v8.8" fill="none" stroke="#373435" stroke-width=".21"/>
<g fill="#373435">
<path d="M33 162.3l.7 2.4h-1.3z"/>
<path d="M32.4 168.6h1.3l-.7 2.5z"/>
</g>
<path d="M32 131.1h2.1M32 140.4h2.1M33 140.3v22M32 162.3h2.1" fill="none" stroke="#373435" stroke-width=".21"/>
<g fill="#373435">
<path d="M32.4 159.8h1.3l-.7 2.5z"/>
<path d="M33 140.3l.7 2.5h-1.3z"/>
</g>
<path d="M33 131.1v9.2" fill="none" stroke="#373435" stroke-width=".21"/>
<g fill="#373435">
<path d="M33 131.1l.7 2.4h-1.3z"/>
<path d="M32.4 137.9h1.3l-.7 2.4z"/>
</g>
<path d="M95.8 131.1h2.1M96.9 131.1v64" fill="none" stroke="#373435" stroke-width=".21"/>
<g fill="#373435">
<path d="M96.9 131.1l.6 2.4h-1.3z"/>
<path d="M96.2 192.6h1.3l-.6 2.5z"/>
</g>
<path d="M95.8 195.1h2.1" fill="none" stroke="#373435" stroke-width=".21"/>
<path d="M39.1 77.2h34.1v16h-34.1z" fill="none" stroke="#ffd525" stroke-width=".31" stroke-dasharray="1.6 .9" stroke-linecap="butt"/>
<path d="M55.2 84.5l.8 .4v-.9h.4v.9l.7-.4 .2 .3-.8 .4 .8 .5-.2 .3-.7-.5v.9h-.4v-.9l-.8 .5-.2-.3 .8-.5-.8-.4z" fill-rule="evenodd" fill="#ffd525"/>
<path d="M134.3 77.2h34.1v16h-34.1z" fill="none" stroke="#ffd525" stroke-width=".31" stroke-dasharray="1.6 .9" stroke-linecap="butt"/>
<path d="M150.4 84.5l.8 .4v-.9h.4v.9l.7-.4 .2 .3-.8 .4 .8 .5-.2 .3-.7-.5v.9h-.4v-.9l-.8 .5-.1-.3 .7-.5-.7-.4z" fill-rule="evenodd" fill="#ffd525"/>
<path d="M43.9 171.1h34.2v16h-34.2z" fill="none" stroke="#ffd525" stroke-width=".31" stroke-dasharray="1.6 .9" stroke-linecap="butt"/>
<path d="M60 178.3l.8 .5v-.9h.4v.9l.7-.5 .2 .3-.8 .5 .8 .4-.2 .3-.7-.4v.9h-.4v-.9l-.8 .4-.1-.3 .7-.4-.7-.5z" fill-rule="evenodd" fill="#ffd525"/>
<path d="M17 221.9h5.9v5.9h-5.9z" fill-rule="evenodd" fill="#0016a2" stroke="#373435" stroke-width=".21"/>
<path d="M17 231.3h5.9v5.9h-5.9z" fill-rule="evenodd" fill="#ffd222" stroke="#373435" stroke-width=".21"/>
<text font-size="11.4" fill="#ffd520" x="122.5" y="182.2">DR3</text>
<g font-size="6.7" fill="#373435">
<text x="102.1" y="249.7">DIVERSION ROUTE MARKER</text>
<text x="121.3" y="258">(INTERSECTION)</text>
</g>
<text font-size="5.6" fill="#373435" x="174.7" y="272.4">TC1696_2</text>
<g font-size="4.2" fill="#373435">
<text x="45.7" y="107.5">TC1696_2(L)</text>
<text x="138.7" y="107.5">TC1696_2(S)</text>
<text x="122.2" y="191.5">Example</text>
<text x="47.1" y="201.7">TC1696_2(R)</text>
<text x="96.9" y="218.1">Notes:</text>
<text x="100.6" y="267.2">APPROVED AS OFFICIAL TRAFFIC SIGN</text>
<text x="174.7" y="285.4">A</text>
<text x="180.7" y="285.4">B</text>
</g>
<g font-size="4" fill="#373435">
<text x="52.9" y="24.7">300</text>
<text x="148.1" y="24.7">300</text>
<text x="52.7" y="31.3">156</text>
<text x="86" y="33.7">R40</text>
<text x="148" y="30.7">137</text>
<text x="181.2" y="33.7">R40</text>
<text x="22.9" y="42.5">58</text>
<text x="118.1" y="42.5">39</text>
<text x="20.7" y="59.9">137</text>
<text x="115.9" y="58.5">156</text>
<text x="92.9" y="69">400</text>
<text x="188.1" y="69">400</text>
<text x="22.9" y="73.5">55</text>
<text x="118.1" y="74.2">55</text>
<text x="17.8" y="85.6">100C</text>
<text x="113" y="85.6">100C</text>
<text x="82.1" y="93.2">15</text>
<text x="177.3" y="93.2">15</text>
<text x="22.9" y="97.9">50</text>
<text x="118.1" y="98.6">50</text>
<text x="57.7" y="118.5">300</text>
<text x="57.6" y="125.1">156</text>
<text x="90.8" y="127.6">R40</text>
<text x="27.7" y="136.4">58</text>
<text x="25.5" y="153.8">137</text>
<text x="27.7" y="167.3">55</text>
<text x="97.7" y="162.9">400</text>
<text x="22.6" y="179.5">100C</text>
<text x="27.7" y="191.8">50</text>
<text x="86.9" y="187.1">15</text>
</g>
<g font-size="3.9" fill="#373435">
<text x="16.9" y="217">Colour Legend</text>
<text x="26.8" y="226.1">Class 400 retroreflective blue</text>
<text x="96.9" y="223.3">1. Free standing intersection markers may be used at</text>
<text x="100.3" y="227.7">intersections, to advise motorists of a change of direction</text>
<text x="100.3" y="232">to the diversion route.</text>
<text x="26.8" y="235.5">Class 400 retroreflective yellow</text>
<text x="96.9" y="237.2">2. * Insert appropriate diversion route identity.</text>
</g>
<g font-size="3.5" fill="#201e1e">
<text x="21.6" y="267.9">Department of Transport and Main Roads</text>
<text x="17.7" y="271.8">Infrastructure Management &amp; Delivery Division</text>
</g>
<g font-size="3.5" fill="#373435">
<text x="16.7" y="280.4">Designed</text>
<text x="42.7" y="280.6">Checked</text>
<text x="69.7" y="280.6">Scale</text>
<text x="98.5" y="281.3">A/PRINCIPAL ENGINEER</text>
<text x="154.2" y="276.2">27/02/25</text>
<text x="157.4" y="281.2">Date</text>
<text x="180.5" y="278.1">Page 2/4</text>
<text x="17" y="284.8">TV 1/08</text>
<text x="42.5" y="284.8">DJ 02/25</text>
<text x="69.7" y="285.2">Not to Scale</text>
<text x="98.5" y="284.8">(Traffic Engineering Practice)</text>
</g>
</svg>
